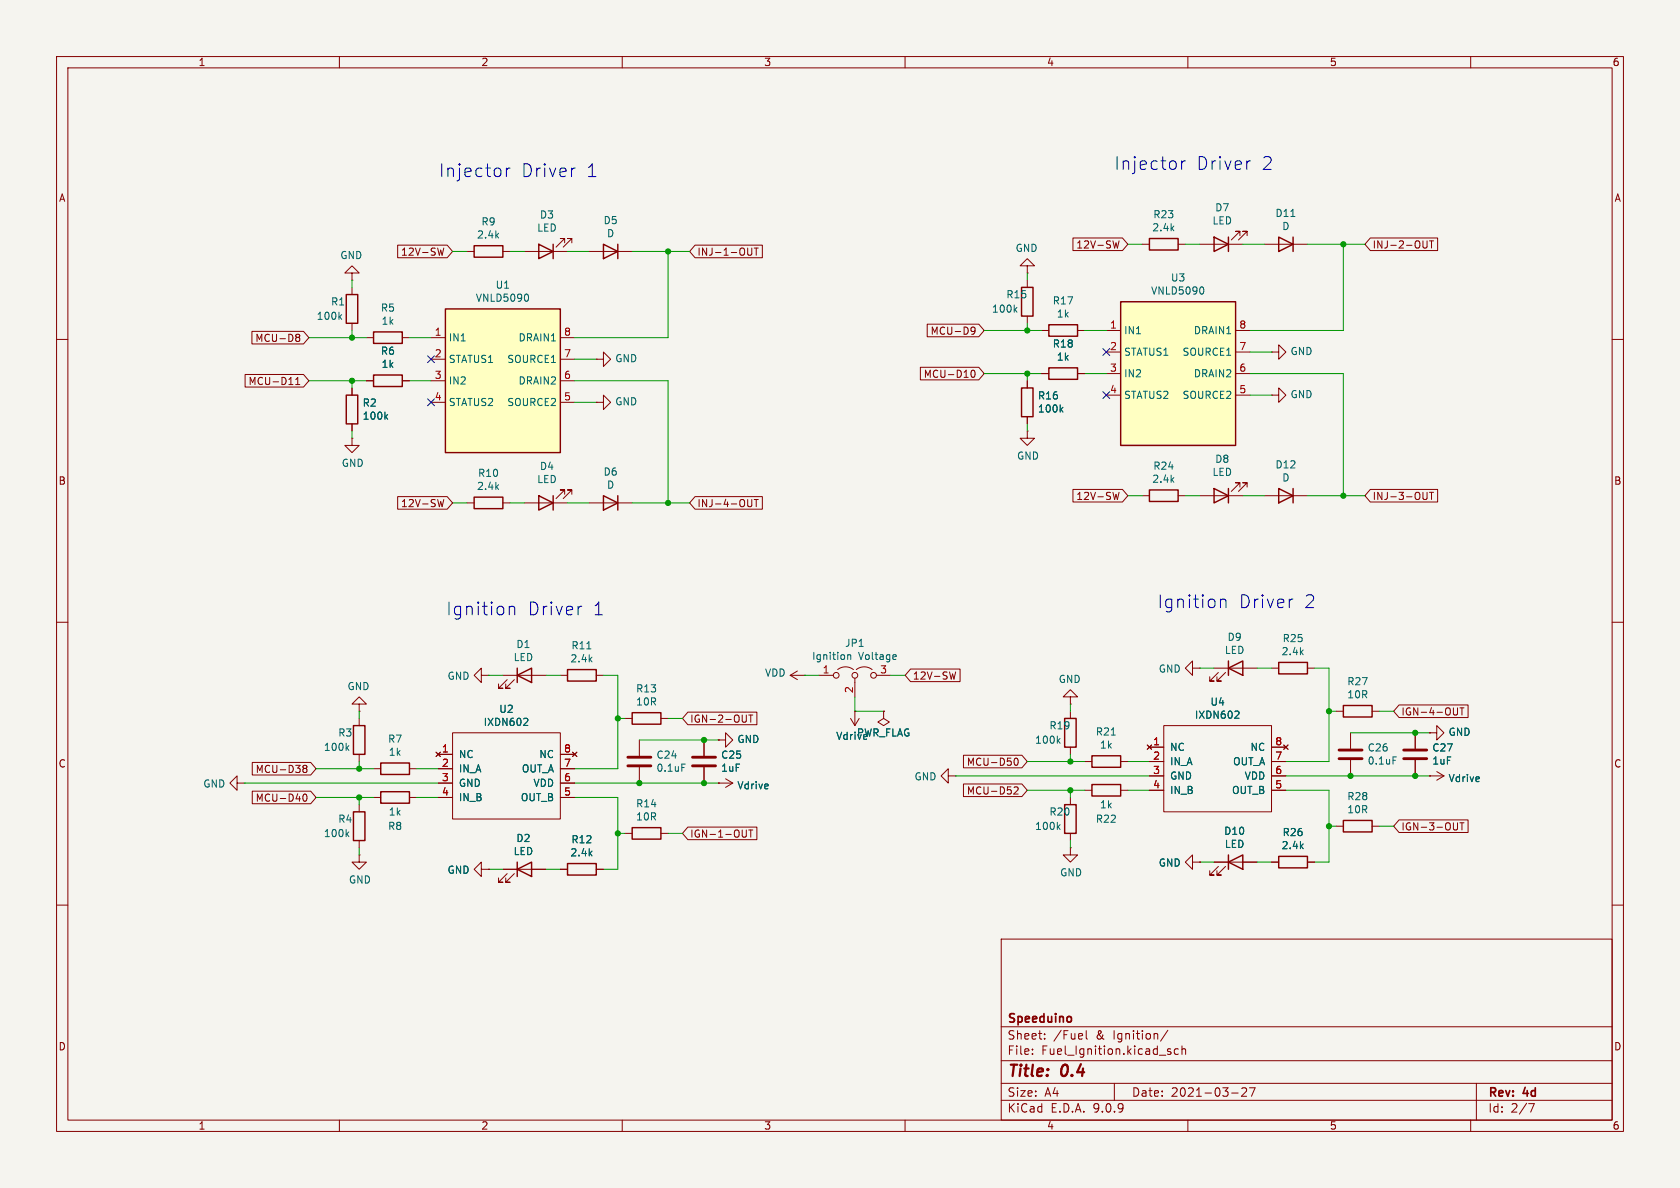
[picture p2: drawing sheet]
<svg xmlns="http://www.w3.org/2000/svg" width="297mm" height="210mm" viewBox="0 0 297 210" stroke-linecap="round" stroke-linejoin="round" font-family="sans-serif">
<path d="M0 0h297v210h-297z" fill="#f5f4ef" stroke="#f5f4ef" stroke-width=".18"/>
<g fill="none" stroke="#840000" stroke-width=".18">
<path d="M10 10h277v190h-277zM12 12h273v186h-273zM60 10v2M110 10v2M160 10v2M210 10v2M260 10v2M10 60h2M285 60h2M212.1 87.6h7.6M219.2 86.1v-.8h-.8h.8l-1.5 1.6M220.5 86.1v-.8h-.8h.8l-1.6 1.6"/>
<path d="M10 110h2M285 110h2M236.2 125.7h1.3M242.6 125.7h1.2M10 160h2M177 166h108v32h-108zM285 160h2M60 198v2M110 198v2M160 198v2M177 194.5h108M177 191.5h108"/>
<path d="M177 187.5h108M177 181.5h108M182.5 186.3v.1M182.5 185.5v.1M184.7 183.6v.1M184.7 182.8v.1M192 182.2v1.3l.2 .2M197 191.5v3M206.5 182.1l-1.3 2M206.5 185.8l.5 .2v.2l-.2 .2-.4-.1M206.5 185.5h.5M208.3 185.5l-.4-.1-.3 .3v.4l.1 .2h.6"/>
<path d="M209 185.5l.2-.1 .3 .1 .1 .9M209 184.9v1.5M210 198v2M217.7 193.2h1.2M219.5 192.4l.6-.1 .2 .1 .1 .3-.9 1.1h.9M220.9 192.3h1l-.7 1.5M260 198v2M261 191.5v6.5M270.2 195.1h1l-.6 1.5"/>
</g>
<path d="M189.3 179.8v.7" fill="none" stroke="#840000" stroke-width=".3"/>
<path d="M214.6 86.4l2.6 1.2-2.6 1.3zM217.2 86.4v2.5M237.5 124.7h5.1v2h-5.1z" fill="none" stroke="#840000" stroke-width=".25"/>
<path d="M198.1 53.3h20.3v25.4h-20.3z" fill="#ffffc2"/>
<g fill="none" stroke="#840000" stroke-width=".25">
<path d="M61.2 52.1h2v5.1h-2zM66 58.7h5.1v2h-5.1zM198.1 53.3h20.3v25.4h-20.3zM226.1 41.9l2.5 1.3-2.5 1.3zM228.6 41.9v2.6M61.2 69.9h2v5h-2zM83.8 87.9h5.1v2h-5.1zM217.2 118.1l2.5-1.3v2.6zM217.2 116.8v2.6M62.5 128.3h2v5.1h-2zM67.3 140h5.1v2h-5.1zM62.5 143.5h2v5.1h-2z"/>
<path d="M237.5 145h5.1v2.1h-5.1z"/>
</g>
<g fill="none" stroke="#840000" stroke-width=".18">
<path d="M62.2 48.3h1.3l-1.3-1.3-1.2 1.3h1.2v1.2M62.2 49.5h.1M62.2 50.8v1.3M62.2 57.2v1.2M64.8 59.7h1.2M71.1 59.7h1.3M195.6 58.4h2.5M218.4 58.4h2.6M223.5 43.2h7.6M62.2 77.5v1.2h1.3l-1.3 1.3-1.2-1.3h1.2M62.2 77.5h.1M62.2 68.6v1.3"/>
<path d="M62.2 74.9v1.3M105.4 63.5h1.3v-1.3l1.2 1.3-1.2 1.3v-1.3M105.4 63.5h.1M105.4 71.1h1.3v-1.2l1.2 1.2-1.2 1.3v-1.3M105.4 71.1h.1M195.6 62.2h2.5M195.6 66h2.5M195.6 69.9h2.5M218.4 62.2h2.6M218.4 66h2.6M218.4 69.9h2.6M224.8 62.2h1.3v-1.2l1.2 1.2-1.2 1.3v-1.3"/>
<path d="M224.8 62.2h.1M82.5 88.9h1.3M88.9 88.9h1.3M214.6 118.1h7.6M215.4 118.9l-1.5 1.5h.7h-.7v-.8M216.7 118.9l-1.6 1.5h.8h-.8v-.8M41.9 138.4v-1.2l-1.3 1.2 1.3 1.3v-1.3h1.3M43.2 138.4h.1M63.5 127v1.3M63.5 133.4v1.2M238.8 129.5v2.8M238.8 134.4v2.8"/>
<path d="M250.2 129.5v2.8M250.2 134.4v2.8M252.7 137.2h.1M252.7 129.5h1.3v-1.2l1.3 1.2-1.3 1.3v-1.3M252.7 129.5h.1M252.7 137.2h2.6M254 136.4l1.3 .8M255.3 137.2l-1.3 .7M63.5 151.1v1.3h1.3l-1.3 1.3-1.3-1.3h1.3M63.5 151.1h.1M63.5 142.2v1.3M63.5 148.6v1.3"/>
<path d="M66 141h1.3M72.4 141h1.3M85.1 153.7v-1.3l-1.3 1.3 1.3 1.2v-1.2h1.3M86.4 153.7h.1M236.2 146.1h1.3M242.6 146.1h1.2"/>
</g>
<path d="M228.2 38.3h.7M60 56l.4 .5M60.4 55.6l-.5 .5M212.5 50.7a.79 .79 0 0 1 0 1.3M68.2 73.6l.3 .5M68.5 73.3l-.5 .4M61.3 132.2l.4 .5M61.7 131.8l-.5 .5M246.3 133.8h.6M61.3 147.4l.4 .5M61.7 147.1l-.5 .4" fill="none" stroke="#006464" stroke-width=".18"/>
<path d="M236.7 132.6h4.1M236.7 134.1h4.1M248.2 132.6h4M248.2 134.1h4" fill="none" stroke="#840000" stroke-width=".51"/>
<path d="M78.7 54.6h20.4v25.4h-20.4z" fill="#ffffc2"/>
<g fill="none" stroke="#840000" stroke-width=".25">
<path d="M78.7 54.6h20.4v25.4h-20.4zM83.8 43.4h5.1v2.1h-5.1zM95.2 43.2l2.6 1.3-2.6 1.2zM97.8 43.2v2.5M106.7 43.2l2.5 1.3-2.5 1.2zM109.2 43.2v2.5M180.6 50.8h2v5.1h-2zM185.4 57.4h5.1v2h-5.1zM203.2 42.2h5.1v2h-5.1zM214.6 41.9l2.6 1.3-2.6 1.3zM217.2 41.9v2.6M66 66.3h5.1v2h-5.1z"/>
<path d="M180.6 68.6h2v5.1h-2zM185.4 65h5.1v2.1h-5.1zM95.2 87.6l2.6 1.3-2.6 1.3zM97.8 87.6v2.6M106.7 87.6l2.5 1.3-2.5 1.3zM109.2 87.6v2.6M203.2 86.6h5.1v2h-5.1zM226.1 86.4l2.5 1.2-2.5 1.3zM228.6 86.4v2.5M91.4 119.4l2.6-1.3v2.6zM91.4 118.1v2.6M100.3 118.4h5.1v2h-5.1z"/>
<path d="M226.1 117.1h5v2h-5zM67.3 134.9h5.1v2h-5.1zM111.8 126h5v2h-5zM188.2 127h2v5.1h-2zM193 133.6h5.1v2h-5.1zM193 138.7h5.1v2h-5.1zM91.4 153.7l2.6-1.3v2.5zM91.4 152.4v2.5M100.3 152.7h5.1v2h-5.1zM111.8 146.3h5v2h-5zM188.2 142.2h2v5.1h-2zM217.2 152.4l2.5-1.3v2.6z"/>
<path d="M217.2 151.1v2.6M226.1 151.4h5v2h-5z"/>
</g>
<g fill="none" stroke="#840000" stroke-width=".18">
<path d="M44.5 58.6h9.2l.9 1.1-.9 1.1h-9.2zM52.4 59.2l.4-.1 .1 .1 .1 .2-.2 .2M52.4 59.6h.1M52.5 59.6h.3M52.5 59.6l-.1 .1M52.8 59.6l.2 .3-.1 .3-.1 .2-.4-.1M70.3 43.3h8.8l.9 1.2-.9 1.1h-8.8zM76.2 59.7h2.5M78.5 43.9l-.3 1.2-.3-.9M82.5 44.5h1.3M88.9 44.5h1.3M92.7 44.5h7.6"/>
<path d="M99.1 59.7h2.5M99.8 42.9v-.7h-.7h.7l-1.5 1.5M101.1 42.9v-.7h-.8h.8l-1.5 1.5M104.1 44.5h7.7M122.9 43.3h11.9v2.3h-11.9l-1-1.1zM132.9 43.9l-.1 1.1-.1 .1h-.4M133.3 43.9h.8M133.7 43.9v1.2M163.9 57.3h9.1l1 1.1-1 1.1h-9.1zM171.8 57.9l.3-.1 .2 .1a.84 .84 0 0 1-.3 1.2h-.2M172.4 58.4l-.3 .2-.3-.1M181.6 47h1.3l-1.3-1.3-1.3 1.3h1.3v1.3"/>
<path d="M181.6 48.3h.1M181.6 49.5v1.3M181.6 55.9v1.3M184.1 58.4h1.3M189.7 42.1h8.7l1 1.1-1 1.1h-8.7zM190.5 58.4h1.3M197.8 42.6l-.3 1.3-.2-1M201.9 43.2h1.3M208.3 43.2h1.2M212.1 43.2h7.6M219.2 41.7v-.8h-.8h.8l-1.5 1.5M220.5 41.7v-.8h-.8h.8l-1.6 1.5"/>
<path d="M242.3 42.1h11.9v2.2h-11.9l-1-1.1zM252.3 42.6l-.1 1.1-.2 .2-.3-.1M252.7 42.6h.7M253.1 42.6v1.3M43.3 66.2h10.4l.9 1.1-.9 1.1h-10.4zM52.3 68h.7M52.3 67.1l.3-.4v1.3M62.2 68.6v1.3M62.2 74.9v1.3M64.8 67.3h1.2M71.1 67.3h1.3M76.2 63.5h2.5"/>
<path d="M76.2 67.3h2.5M76.2 71.1h2.5M99.1 63.5h2.5M99.1 67.3h2.5M99.1 71.1h2.5M162.7 64.9h10.3l1 1.1-1 1.2h-10.3zM171.8 65.6l.2-.2a.68 .68 0 0 1 .4 .7 .68 .68 0 0 1-.4 .6l-.2-.1-.1-.4zM181.6 76.2v1.3h1.3l-1.3 1.2-1.3-1.2h1.3M181.6 76.2h.1M181.6 67.3v1.3M181.6 73.7v1.2M184.1 66h1.3"/>
<path d="M190.5 66h1.3M224.8 69.9h1.3v-1.3l1.2 1.3-1.2 1.2v-1.2M224.8 69.9h.1M70.3 87.8h8.8l.9 1.1-.9 1.1h-8.8zM78.5 88.3l-.3 1.3-.3-.9M92.7 88.9h7.6M99.8 87.4v-.8h-.7h.7l-1.5 1.5M101.1 87.4v-.8h-.8h.8l-1.5 1.5M104.1 88.9h7.7M122.9 87.8h11.9v2.2h-11.9l-1-1.1zM132.9 88.3l-.1 1.1-.1 .2-.4-.1M133.3 88.3h.8"/>
<path d="M133.7 88.3v1.3M189.7 86.5h8.7l1 1.1-1 1.1h-8.7zM197.8 87l-.3 1.3-.2-.9M201.9 87.6h1.3M208.3 87.6h1.2M223.5 87.6h7.6M242.3 86.5h11.9v2.2h-11.9l-1-1.1zM252.3 87l-.1 1.2-.2 .1-.3-.1M252.7 87h.7M253.1 87v1.3M85.1 119.4v-1.3l-1.3 1.3 1.3 1.3v-1.3h1.3M86.4 119.4h.1"/>
<path d="M88.9 119.4h7.6M99.1 119.4h1.2M105.4 119.4h1.3M139.7 119.4h2.5M139.7 119.4l1.3 .7M141 118.6l-1.3 .8M142.2 119.4h.1M144.8 119.4h2.5M148.1 118.4a2.26 2.26 0 0 1 2.8 0M151.1 119.9v3.3M151.4 118.4a2.26 2.26 0 0 1 2.8 0M154.9 119.4h2.6"/>
<path d="M161 118.3h8.7v2.2h-8.7l-1-1.1zM168.9 118.8l-.3 1.3-.2-1M210.8 118.1v-1.3l-1.3 1.3 1.3 1.3v-1.3h1.3M212.1 118.1h.1M224.8 118.1h1.3M231.1 118.1h1.3M44.6 139.9h10.3l1 1.1-1 1.1h-10.3zM44.6 134.8h10.3l1 1.1-1 1.1h-10.3zM53.8 135.8l-.3-.2 .3-.3h.2l.3 .2-.3 .3M53.8 135.8l-.3 .3 .1 .3 .2 .2 .3-.1 .2-.2v-.2l-.3-.3M53.8 135.8h.2M63.5 124.5h1.3l-1.3-1.3-1.3 1.3h1.3v1.2"/>
<path d="M63.5 125.7h.1M66 135.9h1.3M72.4 135.9h1.3M77.1 133l.8 .7M77.5 138.4h2.5M77.5 133.4h2.5M77.5 135.9h2.5M77.9 133l-.8 .7M80 129.5h19.1v15.3h-19.1zM89.7 120.1l-1.6 1.6h.8h-.8v-.8M90.9 120.1l-1.5 1.6h.8h-.8v-.8M99.1 138.4h2.5"/>
<path d="M99.1 133.4h2.5M99.1 135.9h2.5M101.2 133l.8 .7M102 133l-.8 .7M110.5 127h1.3M113 130.8v2.8M113 135.6v2.8M116.8 127h1.3M121.6 125.9h12.2v2.2h-12.2l-1-1.1zM124.5 130.8v2.8M124.5 135.6v2.8M127 130.8h1.3v-1.3l1.2 1.3-1.2 1.3v-1.3"/>
<path d="M127 130.8h.1M127 138.4h.1M127 138.4h2.5M128.3 137.7l1.2 .7M129.5 138.4l-1.2 .8M131.9 126.4v1l-.1 .2-.3 .1M132.4 126.4h.7M132.7 126.4v1.3M150.4 127l.7 1.3M151.1 125.7h.1M151.1 125.7v2.6M151.9 127l-.8 1.3"/>
<path d="M156.2 125.7v1.3l1 .6-1 .7-1-.7 1-.6M156.2 125.7h.1M167.6 137.2v-1.3l-1.2 1.3 1.2 1.2v-1.2h1.3M168.9 137.2h.1M170.3 138.6h10.4l.9 1.1-.9 1.1h-10.4zM170.3 133.5h10.4l.9 1.1-.9 1.1h-10.4zM179.3 139.2l.5-.1 .2 .4-.8 .9h.8M179.4 134.1l.2-.1a.68 .68 0 0 1 .4 .7 .68 .68 0 0 1-.4 .6l-.2-.1-.1-.4zM189.2 123.2h1.3l-1.3-1.3-1.2 1.3h1.2v1.3M189.2 124.5h.1M189.2 125.7v1.3M189.2 132.1v1.3"/>
<path d="M191.8 134.6h1.2M191.8 139.7h1.2M198.1 134.6h1.3M198.1 139.7h1.3M202.8 131.7l.8 .8M203.2 132.1h2.5M203.2 134.6h2.5M203.2 137.2h2.5M203.2 139.7h2.5M203.6 131.7l-.8 .8M205.7 128.3h19.1v15.2h-19.1zM224.8 132.1h2.5"/>
<path d="M224.8 134.6h2.5M224.8 137.2h2.5M224.8 139.7h2.5M226.9 131.7l.8 .8M227.7 131.7l-.8 .8M247.3 124.6h12.2v2.2h-12.2l-.9-1.1zM250.2 129.5v2.8M250.2 134.4v2.8M252.7 129.5h.1M252.7 137.2h.1M257.7 125.1v1.1l-.2 .1-.3 .1M258.1 125.1h.7"/>
<path d="M258.5 125.1v1.3M53.7 140.5l.1-.1a.68 .68 0 0 1 .5 .6 .68 .68 0 0 1-.5 .6l-.1-.1-.2-.3zM77.5 141h2.5M86.4 153.7h.1M88.9 153.7h7.6M89.7 154.4l-1.6 1.6h.8h-.8v-.8M90.9 154.4l-1.5 1.6h.8h-.8v-.8M99.1 153.7h1.2M99.1 141h2.5M105.4 153.7h1.3M110.5 147.3h1.3M116.8 147.3h1.3"/>
<path d="M121.6 146.2h12.2v2.2h-12.2l-1-1.1zM131.9 146.7v1l-.1 .2-.3 .1M132.4 146.7h.7M132.7 146.7v1.3M189.2 149.9v1.2h1.3l-1.3 1.3-1.2-1.3h1.2M189.2 149.9h.1M189.2 141v1.2M189.2 147.3v1.3M210.8 152.4v-1.3l-1.3 1.3 1.3 1.3v-1.3h1.3M212.1 152.4h.1M214.6 152.4h7.6M215.4 153.2l-1.5 1.5h.7h-.7v-.8"/>
<path d="M216.7 153.2l-1.6 1.5h.8h-.8v-.8M224.8 152.4h1.3M231.1 152.4h1.3M247.3 144.9h12.2v2.3h-12.2l-.9-1.1zM257.7 145.5v1l-.2 .2h-.3M258.1 145.5h.7M258.5 145.5v1.2"/>
<circle cx="147.8" cy="119.4" r=".51"/>
<circle cx="151.1" cy="119.4" r=".51"/>
<circle cx="154.4" cy="119.4" r=".51"/>
</g>
<g fill="none" stroke="#006464" stroke-width=".18">
<path d="M93.1 52a.79 .79 0 0 1 0 1.3M179.4 54.7l.4 .5M179.8 54.3l-.5 .5M68.2 73.6l.3 .5M68.5 73.3l-.5 .4M187.6 72.4l.3 .4M187.9 72l-.5 .5M103.7 114.7h.8M149.9 115.7v.9M149.9 115.9l.1-.2 .3 .1 .1 .8M158.3 115.7l.1 .3-.6 .2M158.4 116.5l-.1 .1"/>
<path d="M93.1 127l.2 .2v.3l-.8 .7h.8M120.5 135.1h.6M187 130.9l.4 .5M187.4 130.5l-.5 .5M196.5 129.9h.7M218.8 125.7l.2 .2v.3l-.7 .8h.7M187 146.1l.4 .5M187.4 145.8l-.5 .5"/>
</g>
<path d="M111 133.9h4.1M111 135.4h4.1M122.4 133.9h4.1M122.4 135.4h4.1" fill="none" stroke="#840000" stroke-width=".51"/>
<g fill="none" stroke="#009600" stroke-width=".18">
<path d="M54.6 59.7h10.2M62.2 49.5v1.3M62.2 58.4v1.3M72.4 59.7h3.8M80 44.5h2.5M90.2 44.5h2.5M100.3 44.5h3.8M111.8 44.5h10.1M118.1 44.5v15.2h-16.5M174 58.4h10.1M181.6 48.3v1.2M181.6 57.2v1.2"/>
<path d="M191.8 58.4h3.8M199.4 43.2h2.5M209.5 43.2h2.6M219.7 43.2h3.8M231.1 43.2h10.2M237.5 43.2v15.2h-16.5M54.6 67.3h10.2M62.2 67.3v1.3M62.2 76.2v1.3M72.4 67.3h3.8M101.6 67.3h16.5v21.6M101.6 63.5h3.8"/>
<path d="M101.6 71.1h3.8M174 66h10.1M181.6 66v1.3M181.6 74.9v1.3M191.8 66h3.8M221 66h16.5v21.6M221 69.9h3.8M221 62.2h3.8M80 88.9h2.5M90.2 88.9h2.5M100.3 88.9h3.8M111.8 88.9h10.1"/>
<path d="M199.4 87.6h2.5M209.5 87.6h2.6M219.7 87.6h3.8M231.1 87.6h10.2M86.4 119.4h2.5M96.5 119.4h2.6M106.7 119.4h2.5v16.5h-7.6M142.2 119.4h2.6M157.5 119.4h2.5M212.1 118.1h2.5M222.2 118.1h2.6M232.4 118.1h2.5v16.5h-7.6"/>
<path d="M43.2 138.4h34.3M55.9 135.9h10.1M63.5 125.7v1.3M63.5 134.6v1.3M73.7 135.9h3.8M101.6 138.4h25.4M109.2 127h1.3M113 130.8h14M118.1 127h2.5M151.1 123.2v2.5h5.1M168.9 137.2h34.3M181.6 134.6h10.2"/>
<path d="M181.6 139.7h10.2M189.2 124.5v1.2M189.2 133.4v1.2M189.2 139.7v1.3M199.4 134.6h3.8M199.4 139.7h3.8M227.3 139.7h7.6v12.7h-2.5M227.3 137.2h25.4M234.9 125.7h1.3M238.8 129.5h13.9M243.8 125.7h2.6M55.9 141h10.1"/>
<path d="M63.5 141v1.2M63.5 149.9v1.2M73.7 141h3.8M86.4 153.7h2.5M96.5 153.7h2.6M101.6 141h7.6v12.7h-2.5M109.2 147.3h1.3M118.1 147.3h2.5M189.2 148.6v1.3M212.1 152.4h2.5M222.2 152.4h2.6M234.9 146.1h1.3"/>
<path d="M243.8 146.1h2.6"/>
</g>
<path d="M75.6 62.9l1.2 1.2M75.6 70.5l1.2 1.2M76.8 62.9l-1.2 1.2M76.8 70.5l-1.2 1.2M195 61.6l1.2 1.2M195 69.2l1.2 1.3M196.2 61.6l-1.2 1.2M196.2 69.2l-1.2 1.3" fill="none" stroke="#000084" stroke-width=".18"/>
<path d="M89.5 29.7v1.5M90.2 29.7a.58 .58 0 0 0-.7 .4M101.5 29.7h.2M208.9 28.4v1.5M209.5 28.4a.58 .58 0 0 0-.6 .5M220.8 28.4h.3M90 107.2v1.5M90 107.4a.56 .56 0 0 1 1 .1v1.2M102.6 107.2h.2M215.8 105.9v1.5M215.8 106.1a.56 .56 0 0 1 .9 .1v1.2M228.4 105.9h.2" fill="none" stroke="#0000c2" stroke-width=".18"/>
<g fill="#009600" stroke="#009600" stroke-width=".18">
<circle cx="181.6" cy="58.4" r=".46"/>
<circle cx="118.1" cy="44.5" r=".46"/>
<circle cx="181.6" cy="66" r=".46"/>
<circle cx="118.1" cy="88.9" r=".46"/>
<circle cx="62.2" cy="59.7" r=".46"/>
<circle cx="62.2" cy="67.3" r=".46"/>
<circle cx="250.2" cy="129.5" r=".46"/>
<circle cx="234.9" cy="125.7" r=".46"/>
<circle cx="234.9" cy="146.1" r=".46"/>
<circle cx="238.8" cy="137.2" r=".46"/>
<circle cx="237.5" cy="87.6" r=".46"/>
<circle cx="250.2" cy="137.2" r=".46"/>
<circle cx="124.5" cy="130.8" r=".46"/>
<circle cx="109.2" cy="147.3" r=".46"/>
<circle cx="109.2" cy="127" r=".46"/>
<circle cx="113" cy="138.4" r=".46"/>
<circle cx="124.5" cy="138.4" r=".46"/>
<circle cx="237.5" cy="43.2" r=".46"/>
<circle cx="63.5" cy="141" r=".46"/>
<circle cx="63.5" cy="135.9" r=".46"/>
<circle cx="189.2" cy="134.6" r=".46"/>
<circle cx="189.2" cy="139.7" r=".46"/>
</g>
<g font-size="3.1" fill="#0000c2">
<text x="77.5" y="31.5">Injector</text>
<text x="92" y="31.5">Driver</text>
<text x="103.5" y="31.5">1</text>
<text x="196.8" y="30.2">Injector</text>
<text x="211.4" y="30.2">Driver</text>
<text x="222.9" y="30.2">2</text>
<text x="204.5" y="107.7">Ignition</text>
<text x="218.9" y="107.7">Driver</text>
<text x="230.4" y="107.7">2</text>
<text x="78.7" y="109">Ignition</text>
<text x="93.2" y="109">Driver</text>
<text x="104.7" y="109">1</text>
</g>
<g font-size="2.8" fill="#840000">
<text x="178" y="190.9">Title:</text>
<text x="187.7" y="190.9">0.4</text>
</g>
<g font-size="2.1" fill="#840000">
<text x="178" y="184">Sheet:</text>
<text x="178" y="181.2">Speeduino</text>
<text x="186.2" y="184">/Fuel</text>
<text x="193.8" y="184">&amp;</text>
<text x="197" y="184">Ignition/</text>
<text x="178" y="186.7">File:</text>
<text x="184.1" y="186.7">Fuel_Ignition.kicad_sch</text>
<text x="178" y="196.9">KiCad</text>
<text x="178" y="194.1">Size:</text>
<text x="184.7" y="194.1">A4</text>
<text x="185.7" y="196.9">E.D.A.</text>
<text x="193.3" y="196.9">9.0.9</text>
<text x="200" y="194.1">Date:</text>
<text x="207" y="194.1">2021-03-27</text>
<text x="263" y="194.3">Rev:</text>
<text x="263" y="196.9">Id:</text>
<text x="267.1" y="196.9">2/7</text>
<text x="269.4" y="194.3">4d</text>
</g>
<g font-size="1.8" fill="#840000">
<text x="35" y="11.9">1</text>
<text x="85" y="11.9">2</text>
<text x="135" y="11.9">3</text>
<text x="185" y="11.9">4</text>
<text x="235" y="11.9">5</text>
<text x="285" y="11.9">6</text>
<text x="10.3" y="35.9">A</text>
<text x="285.3" y="35.9">A</text>
<text x="70.8" y="45.4">12V-SW</text>
<text x="123.2" y="45.4">INJ-1-OUT</text>
<text x="190.2" y="44.1">12V-SW</text>
<text x="242.6" y="44.1">INJ-2-OUT</text>
<text x="164.4" y="59.4">MCU-D9</text>
<text x="45" y="60.6">MCU-D8</text>
<text x="43.8" y="68.3">MCU-D11</text>
<text x="163.2" y="67">MCU-D10</text>
<text x="10.3" y="85.9">B</text>
<text x="70.8" y="89.9">12V-SW</text>
<text x="123.2" y="89.9">INJ-4-OUT</text>
<text x="190.2" y="88.6">12V-SW</text>
<text x="242.6" y="88.6">INJ-3-OUT</text>
<text x="285.3" y="85.9">B</text>
<text x="161.3" y="120.3">12V-SW</text>
<text x="121.9" y="128">IGN-2-OUT</text>
<text x="247.6" y="126.7">IGN-4-OUT</text>
<text x="10.3" y="135.9">C</text>
<text x="45.1" y="136.8">MCU-D38</text>
<text x="170.8" y="135.6">MCU-D50</text>
<text x="285.3" y="135.9">C</text>
<text x="45.1" y="141.9">MCU-D40</text>
<text x="170.8" y="140.7">MCU-D52</text>
<text x="121.9" y="148.3">IGN-1-OUT</text>
<text x="247.6" y="147">IGN-3-OUT</text>
<text x="10.3" y="185.9">D</text>
<text x="285.3" y="185.9">D</text>
<text x="35" y="199.9">1</text>
<text x="85" y="199.9">2</text>
<text x="135" y="199.9">3</text>
<text x="185" y="199.9">4</text>
<text x="235" y="199.9">5</text>
<text x="285" y="199.9">6</text>
</g>
<g font-size="1.8" fill="#006464">
<text x="85" y="40.1">R9</text>
<text x="94.9" y="41.1">LED</text>
<text x="95.4" y="38.8">D3</text>
<text x="106.6" y="39.8">D5</text>
<text x="203.6" y="41.1">2.4k</text>
<text x="203.8" y="38.8">R23</text>
<text x="214.3" y="39.9">LED</text>
<text x="214.7" y="37.6">D7</text>
<text x="225.4" y="38.6">D11</text>
<text x="226.6" y="40.9">D</text>
<text x="60.1" y="46">GND</text>
<text x="84.2" y="42.4">2.4k</text>
<text x="107.2" y="42.1">D</text>
<text x="179.4" y="44.7">GND</text>
<text x="84" y="53.5">VNLD5090</text>
<text x="87.5" y="51.2">U1</text>
<text x="177.8" y="52.9">R15</text>
<text x="203.4" y="52.3">VNLD5090</text>
<text x="206.9" y="50">U3</text>
<text x="55.9" y="56.7">100k</text>
<text x="58.4" y="54.2">R1</text>
<text x="67.2" y="55.3">R5</text>
<text x="67.4" y="57.6">1k</text>
<text x="175.3" y="55.5">100k</text>
<text x="186" y="54">R17</text>
<text x="186.7" y="56.3">1k</text>
<text x="198.6" y="59.3">IN1</text>
<text x="211" y="59.3">DRAIN1</text>
<text x="67.2" y="62.9">R6</text>
<text x="67.4" y="65.2">1k</text>
<text x="79.2" y="60.6">IN1</text>
<text x="79.2" y="64.4">STATUS1</text>
<text x="89.6" y="64.4">SOURCE1</text>
<text x="91.6" y="60.6">DRAIN1</text>
<text x="108.7" y="64.2">GND</text>
<text x="186" y="61.6">R18</text>
<text x="186.7" y="64">1k</text>
<text x="198.6" y="63.1">STATUS1</text>
<text x="209" y="63.1">SOURCE1</text>
<text x="228.1" y="63">GND</text>
<text x="79.2" y="68.2">IN2</text>
<text x="79.2" y="72">STATUS2</text>
<text x="89.6" y="72">SOURCE2</text>
<text x="91.6" y="68.2">DRAIN2</text>
<text x="108.7" y="71.9">GND</text>
<text x="183.4" y="70.8">R16</text>
<text x="198.6" y="66.9">IN2</text>
<text x="198.6" y="70.7">STATUS2</text>
<text x="209" y="70.7">SOURCE2</text>
<text x="211" y="66.9">DRAIN2</text>
<text x="228.1" y="70.6">GND</text>
<text x="64" y="72.1">R2</text>
<text x="64" y="74.4">100k</text>
<text x="183.4" y="73.1">100k</text>
<text x="60.3" y="82.7">GND</text>
<text x="95.4" y="83.3">D4</text>
<text x="179.7" y="81.5">GND</text>
<text x="203.8" y="83.2">R24</text>
<text x="214.7" y="82">D8</text>
<text x="225.4" y="83">D12</text>
<text x="84.2" y="86.8">2.4k</text>
<text x="84.4" y="84.5">R10</text>
<text x="94.9" y="85.6">LED</text>
<text x="106.6" y="84.3">D6</text>
<text x="107.2" y="86.6">D</text>
<text x="203.6" y="85.5">2.4k</text>
<text x="214.3" y="84.3">LED</text>
<text x="226.6" y="85.3">D</text>
<text x="216.9" y="113.5">D9</text>
<text x="226.7" y="113.7">R25</text>
<text x="90.7" y="117.1">LED</text>
<text x="91.2" y="114.8">D1</text>
<text x="100.7" y="117.3">2.4k</text>
<text x="100.9" y="115">R11</text>
<text x="135.1" y="119.8">VDD</text>
<text x="143.5" y="116.9">Ignition</text>
<text x="149.3" y="114.6">JP1</text>
<text x="151.8" y="116.9">Voltage</text>
<text x="204.8" y="119.1">GND</text>
<text x="216.4" y="115.8">LED</text>
<text x="226.5" y="116">2.4k</text>
<text x="61.3" y="122.2">GND</text>
<text x="79" y="120.4">GND</text>
<text x="112.4" y="122.6">R13</text>
<text x="112.4" y="124.9">10R</text>
<text x="187.1" y="120.9">GND</text>
<text x="213.9" y="124.9">U4</text>
<text x="238.1" y="121.3">R27</text>
<text x="238.1" y="123.6">10R</text>
<text x="59.7" y="130.4">R3</text>
<text x="68.5" y="131.5">R7</text>
<text x="85.4" y="128.5">IXDN602</text>
<text x="88.2" y="126.2">U2</text>
<text x="130.3" y="131.5">GND</text>
<text x="147.7" y="131">Vdrive</text>
<text x="151.4" y="130.4">PWR_FLAG</text>
<text x="182.9" y="131.7">100k</text>
<text x="185.4" y="129.1">R19</text>
<text x="193.6" y="130.2">R21</text>
<text x="211.1" y="127.3">IXDN602</text>
<text x="256" y="130.3">GND</text>
<text x="57.2" y="132.9">100k</text>
<text x="68.6" y="133.8">1k</text>
<text x="81" y="134.2">NC</text>
<text x="81" y="136.8">IN_A</text>
<text x="92.2" y="136.8">OUT_A</text>
<text x="95.2" y="134.2">NC</text>
<text x="116" y="134.3">C24</text>
<text x="116" y="136.6">0.1uF</text>
<text x="127.4" y="136.6">1uF</text>
<text x="127.4" y="134.3">C25</text>
<text x="194.4" y="132.5">1k</text>
<text x="206.8" y="132.9">NC</text>
<text x="206.8" y="135.5">IN_A</text>
<text x="217.9" y="135.5">OUT_A</text>
<text x="221" y="132.9">NC</text>
<text x="241.7" y="133">C26</text>
<text x="241.7" y="135.4">0.1uF</text>
<text x="253.1" y="135.4">1uF</text>
<text x="253.1" y="133">C27</text>
<text x="35.8" y="139.4">GND</text>
<text x="81" y="139.3">GND</text>
<text x="81" y="141.8">IN_B</text>
<text x="92" y="141.8">OUT_B</text>
<text x="94.2" y="139.3">VDD</text>
<text x="112.4" y="142.9">R14</text>
<text x="130.3" y="139.7">Vdrive</text>
<text x="161.6" y="138.2">GND</text>
<text x="194.4" y="143.1">1k</text>
<text x="206.8" y="138">GND</text>
<text x="206.8" y="140.6">IN_B</text>
<text x="217.7" y="140.6">OUT_B</text>
<text x="219.9" y="138">VDD</text>
<text x="238.1" y="141.7">R28</text>
<text x="238.1" y="144">10R</text>
<text x="256" y="138.5">Vdrive</text>
<text x="57.2" y="148.2">100k</text>
<text x="59.7" y="145.6">R4</text>
<text x="68.5" y="146.9">R8</text>
<text x="68.6" y="144.4">1k</text>
<text x="91.2" y="149">D2</text>
<text x="100.9" y="149.3">R12</text>
<text x="112.4" y="145.2">10R</text>
<text x="182.9" y="146.9">100k</text>
<text x="185.4" y="144.4">R20</text>
<text x="193.6" y="145.6">R22</text>
<text x="216.3" y="147.8">D10</text>
<text x="226.7" y="148">R26</text>
<text x="79" y="154.7">GND</text>
<text x="90.7" y="151.4">LED</text>
<text x="100.7" y="151.6">2.4k</text>
<text x="187.3" y="155.1">GND</text>
<text x="204.8" y="153.4">GND</text>
<text x="216.4" y="150.1">LED</text>
<text x="226.5" y="150.3">2.4k</text>
<text x="61.6" y="156.4">GND</text>
</g>
<g font-size="1.8" fill="#a90000">
<text x="76.8" y="59.4">1</text>
<text x="99.6" y="59.4">8</text>
<text x="196.1" y="58.2">1</text>
<text x="219" y="58.2">8</text>
<text x="76.8" y="63.2">2</text>
<text x="99.6" y="63.2">7</text>
<text x="196.1" y="62">2</text>
<text x="196.1" y="65.8">3</text>
<text x="219" y="62">7</text>
<text x="219" y="65.8">6</text>
<text x="76.8" y="67.1">3</text>
<text x="76.8" y="70.9">4</text>
<text x="99.6" y="67.1">6</text>
<text x="99.6" y="70.9">5</text>
<text x="196.1" y="69.6">4</text>
<text x="219" y="69.6">5</text>
<text x="145.3" y="119.1">1</text>
<text x="155.5" y="119.1">3</text>
<text x="150.9" y="122.6" transform="rotate(-90 150.9 122.6)">2</text>
<text x="203.8" y="131.8">1</text>
<text x="225.4" y="131.8">8</text>
<text x="78" y="133.1">1</text>
<text x="78" y="135.6">2</text>
<text x="99.6" y="133.1">8</text>
<text x="99.6" y="135.6">7</text>
<text x="203.8" y="134.4">2</text>
<text x="203.8" y="136.9">3</text>
<text x="225.4" y="134.4">7</text>
<text x="225.4" y="136.9">6</text>
<text x="78" y="138.2">3</text>
<text x="78" y="140.7">4</text>
<text x="99.6" y="138.2">6</text>
<text x="99.6" y="140.7">5</text>
<text x="203.8" y="139.4">4</text>
<text x="225.4" y="139.4">5</text>
</g>
</svg>
